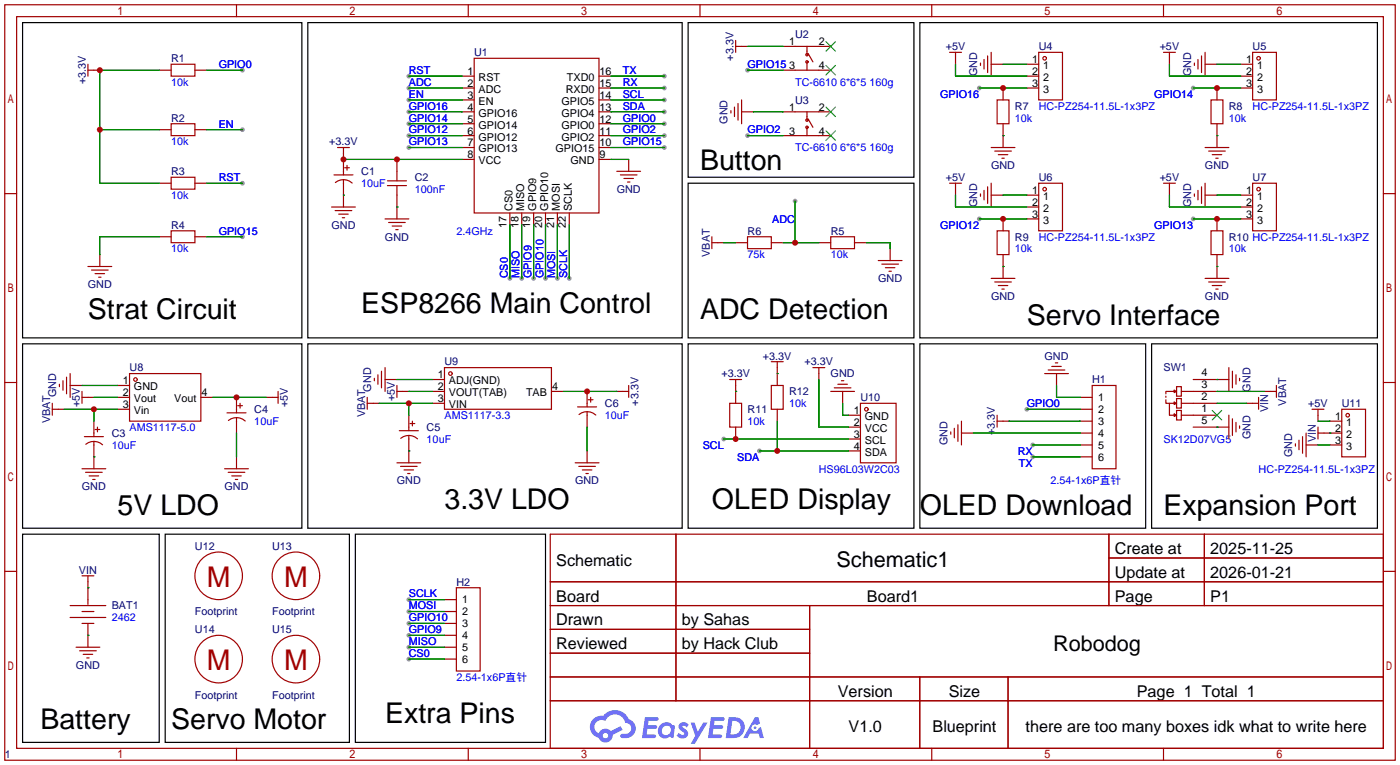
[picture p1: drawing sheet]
<svg xmlns="http://www.w3.org/2000/svg" width="299mm" height="163mm" viewBox="0 0 299 163" stroke-linecap="round" stroke-linejoin="round" font-family="sans-serif">
<g fill="#999">
<circle cx="51.8" cy="15" r=".51"/>
<circle cx="51.8" cy="27.7" r=".51"/>
<circle cx="51.8" cy="39.1" r=".51"/>
<circle cx="51.8" cy="50.5" r=".51"/>
<circle cx="87.4" cy="16.3" r=".51"/>
<circle cx="87.4" cy="18.8" r=".51"/>
<circle cx="87.4" cy="21.3" r=".51"/>
<circle cx="87.4" cy="23.9" r=".51"/>
<circle cx="87.4" cy="26.4" r=".51"/>
<circle cx="87.4" cy="29" r=".51"/>
<circle cx="87.4" cy="31.5" r=".51"/>
<circle cx="142" cy="31.5" r=".51"/>
<circle cx="142" cy="29" r=".51"/>
<circle cx="142" cy="26.4" r=".51"/>
<circle cx="142" cy="23.9" r=".51"/>
<circle cx="142" cy="21.3" r=".51"/>
<circle cx="142" cy="18.8" r=".51"/>
<circle cx="142" cy="16.3" r=".51"/>
<circle cx="159.8" cy="15" r=".51"/>
<circle cx="159.8" cy="29" r=".51"/>
<circle cx="169.9" cy="42.9" r=".51"/>
<circle cx="209.3" cy="18.8" r=".51"/>
<circle cx="255" cy="18.8" r=".51"/>
<circle cx="209.3" cy="46.7" r=".51"/>
<circle cx="255" cy="46.7" r=".51"/>
<circle cx="162.3" cy="96.3" r=".51"/>
<circle cx="154.7" cy="93.7" r=".51"/>
<circle cx="219.5" cy="87.4" r=".51"/>
<circle cx="220.7" cy="95" r=".51"/>
<circle cx="220.7" cy="97.5" r=".51"/>
<circle cx="109" cy="59.4" r=".51"/>
<circle cx="111.5" cy="59.4" r=".51"/>
<circle cx="114" cy="59.4" r=".51"/>
<circle cx="116.6" cy="59.4" r=".51"/>
<circle cx="119.1" cy="59.4" r=".51"/>
<circle cx="121.7" cy="59.4" r=".51"/>
<circle cx="87.4" cy="128" r=".51"/>
<circle cx="87.4" cy="130.6" r=".51"/>
<circle cx="87.4" cy="133.1" r=".51"/>
<circle cx="87.4" cy="135.6" r=".51"/>
<circle cx="87.4" cy="138.2" r=".51"/>
<circle cx="87.4" cy="140.7" r=".51"/>
</g>
<g fill="none" stroke="#a10000" stroke-width=".25">
<path d="M1 1h297.2v161.3h-297.2zM3.6 3.6h292.1v156.2h-292.1zM50.5 1v2.6M100.1 1v2.6M149.6 1v2.6M199.1 1v2.6M248.7 1v2.6M1 41.3h2.6M295.7 41.3h2.5M1 81.7h2.6M295.7 81.7h2.5M117.6 114h178.1v45.8h-178.1z"/>
<path d="M144.5 114v35.6M237 114v15.3M237 119.1h58.7M257.4 114v15.3M1 122h2.6M117.6 124.2h178.1M117.6 129.3h178.1M117.6 134.4h55.4M117.6 139.4h55.4M173 129.3v30.5M295.7 122h2.5M50.5 159.8v2.5"/>
<path d="M100.1 159.8v2.5M117.6 144.5h178.1M117.6 149.6h178.1M149.6 159.8v2.5M196.6 144.5v15.3M199.1 159.8v2.5M215.4 144.5v15.3M248.7 159.8v2.5"/>
</g>
<g fill="#5487ff">
<path d="M145.3 154.4a1.3 1.3 0 0 1 1.9 .3l-.4 .7a.54 .54 0 0 0-.9-.3l.1 .2a1.34 1.34 0 0 1 .9 1.8 1.47 1.47 0 0 1-2.3-.1l.5-.5 .8 .4a.31 .31 0 0 0 .4-.3 .31 .31 0 0 0-.3-.3 1.12 1.12 0 0 1-.7-1.9z"/>
<path d="M147.6 154.3h.9l.6 1.9 1.2-1.9h.9l-2.7 4.5h-.9l1-1.7z"/>
<path d="M137.8 153.1h1.7a1.31 1.31 0 0 1 1.2 .2 .4 .4 0 0 1-.3 .6h-1.8l-.1 .9h1.6a.4 .4 0 0 1 .4 .5 .4 .4 0 0 1-.5 .3h-1.6l-.2 1.2h1.4a.46 .46 0 0 1 .5 .1 .46 .46 0 0 1 .1 .5l-.4 .2h-2.6z"/>
<path d="M151.9 153.1h1.7a1.32 1.32 0 0 1 1.2 .2 .39 .39 0 0 1-.3 .6h-1.8l-.1 .9h1.6a.4 .4 0 0 1 .4 .4 .4 .4 0 0 1-.4 .4h-1.7l-.2 1.2h1.4a.46 .46 0 0 1 .5 .1 .46 .46 0 0 1 .1 .5l-.4 .2h-2.6z"/>
<path d="M161.3 153.1h.8l.3 1.3-.6 .4a.75 .75 0 0 0-1.1 .3 .75 .75 0 0 0 .5 1 .75 .75 0 0 0 .9-.6l.5-.3 .6 2.4h-.8l-.3-1h-1.8l-.5 1h-1z"/>
<path d="M155.7 153.1l-.6 4.5h1.5a2.27 2.27 0 0 0 2.6-2.3 2.27 2.27 0 0 0-2.7-2.2zM156.5 153.9a1.5 1.5 0 0 1 1.8 1.5 1.5 1.5 0 0 1-1.9 1.4h-.3z"/>
<path d="M141.2 154.7a1.6 1.6 0 0 0-.3 2.3 1.6 1.6 0 0 0 2.3 .2l.7 .4 .3-2.5-.1-.3h-.5a1.58 1.58 0 0 0-2.4-.1zM141.8 155.2a.98 .98 0 0 1 1.6 .5 .98 .98 0 0 1-1.1 1.2 .94 .94 0 0 1-.9-.6 .94 .94 0 0 1 .4-1.1z"/>
<path d="M126.8 153.5a2.37 2.37 0 0 0 1.1 4 1.54 1.54 0 0 0 1.8 1 1.54 1.54 0 0 0 1.2-1.6l2.2-1.1-.5-.8-2 1.1a1.57 1.57 0 0 0-2.7 .5 1.5 1.5 0 0 1-.7-2.2 1.5 1.5 0 0 1 2.2-.5 2.23 2.23 0 0 1 2.3-1.4 2.23 2.23 0 0 1 2 1.9 1.16 1.16 0 0 1 1.2 1 1.16 1.16 0 0 1-1.1 1.3h-.7a.47 .47 0 0 0-.5 .4 .47 .47 0 0 0 .4 .5 2.17 2.17 0 0 0 2.5-1 2.17 2.17 0 0 0-.3-2.6l-.8-.5a3.2 3.2 0 0 0-5.5-.7l-1.1 .1zM128.8 157.1a.6 .6 0 0 1 1.2 0 .6 .6 0 0 1-1.2 0z"/>
<circle cx="161.4" cy="155.4" r=".28"/>
</g>
<g fill="none" stroke="#a10000" stroke-width=".25">
<path d="M18.8 15h2.5M18.8 13.7v2.6M34 15h2.6M36.6 13.7h5.1v2.6h-5.1zM41.7 15h2.5M98.8 16.3h2.5M98.8 18.8h2.5M101.3 12.4h26.7v33.1h-26.7zM128 16.3h2.6M128 18.8h2.6M157.2 9.9h2.6M157.2 8.6v2.6"/>
<path d="M167.4 15h10.1M167.4 9.9h10.1M172.5 9.9v1.8M172.5 13.2v1.8M172.7 11.4l1 1.8M202.9 11.2h2.6M204.2 11.2v2.5M209.5 13.5v.5M210.3 12.7v2M211.1 11.9v3.6M211.8 13.7h2.6M211.8 11.2v5.1"/>
<path d="M214.4 18.8v2.5M219.5 16.3h2.5M219.5 18.8h2.5M219.5 13.7h2.5M222 11.2h5.1v10.1h-5.1zM248.7 11.2h2.5M249.9 11.2v2.5M255.3 13.5v.5M256 12.7v2M256.8 11.9v3.6M257.6 13.7h2.5M257.6 11.2v5.1"/>
<path d="M260.1 18.8v2.5M265.2 16.3h2.5M265.2 18.8h2.5M265.2 13.7h2.5M267.7 11.2h5.1v10.1h-5.1zM34 27.7h2.6M34 39.1h2.6M36.6 26.4h5.1v2.6h-5.1zM36.6 37.8h5.1v2.6h-5.1zM41.7 27.7h2.5M41.7 39.1h2.5M71.4 37.3h4"/>
<path d="M71.7 39a2.74 2.74 0 0 1 3.6 .1M72.1 31.5h2.6M73.4 31.5v5.8M73.4 38.4v5.8M73.7 35.8h1M74.2 35.3v1M82.8 39.6h4.1M82.8 38.6h4.1M84.8 34v4.6M84.8 39.6v7.1M98.8 21.3h2.5M98.8 23.9h2.5"/>
<path d="M98.8 26.4h2.5M98.8 29h2.5M98.8 31.5h2.5M98.8 34h2.5M128 21.3h2.6M128 23.9h2.6M128 26.4h2.6M128 29h2.6M128 31.5h2.6M128 34h2.6M131.8 36.6h5.1M132.6 37.3h3.5"/>
<path d="M133.3 38.1h2.1M134.1 38.9h.5M134.4 34v2.6M156.2 23.6v.5M157 22.9v2M157.7 22.1v3.6M158.5 23.9h2.5M158.5 21.3v5.1M167.4 23.9h10.1M167.4 29h10.1M172.5 23.9v1.8M172.5 27.2v1.8"/>
<path d="M172.7 25.4l1 1.8M202.9 39.1h2.6M204.2 39.1v2.6M211.1 39.9v3.5M211.8 31.5h5.1M211.8 39.1v5.1M212.6 32.3h3.6M213.1 21.3h2.5v5.1h-2.5zM213.4 33h2M214.1 33.8h.5M214.4 26.4v5.1M222 39.1h5.1v10.2h-5.1z"/>
<path d="M248.7 39.1h2.5M249.9 39.1v2.6M256.8 39.9v3.5M257.6 31.5h5M257.6 39.1v5.1M258.3 32.3h3.6M258.8 21.3h2.6v5.1h-2.6zM259.1 33h2M259.8 33.8h.5M260.1 26.4v5.1M267.7 39.1h5.1v10.2h-5.1zM18.8 56.9h5.1"/>
<path d="M19.6 57.7h3.5M20.3 58.4h2.1M21.1 59.2h.5M21.3 54.4v2.5M34 50.5h2.6M36.6 49.3h5.1v2.5h-5.1zM41.7 50.5h2.5M70.9 44.2h5M71.6 45h3.6M72.4 45.7h2M73.2 46.5h.5M82.3 46.7h5.1"/>
<path d="M83.1 47.5h3.5M83.8 48.3h2.1M84.6 49h.5M109 45.5v2.5M111.5 45.5v2.5M114 45.5v2.5M116.6 45.5v2.5M119.1 45.5v2.5M121.7 45.5v2.5M152.1 51.8h2.6M152.1 50.5v2.6M157.2 51.8h2.6"/>
<path d="M159.8 50.5h5v2.6h-5zM164.8 51.8h2.6M175 51.8h2.5M177.5 50.5h5.1v2.6h-5.1zM182.6 51.8h2.6M187.7 55.6h5.1M188.5 56.4h3.5M189.2 57.1h2.1M190 57.9h.5M190.2 53.1v2.5M209.5 41.4v.5M210.3 40.6v2.1"/>
<path d="M211.8 41.7h2.6M211.8 59.4h5.1M213.1 49.3h2.5v5.1h-2.5zM214.4 46.7v2.6M214.4 54.4v5M219.5 44.2h2.5M219.5 46.7h2.5M219.5 41.7h2.5M255.3 41.4v.5M256 40.6v2.1M257.6 41.7h2.5M257.6 59.4h5"/>
<path d="M258.8 49.3h2.6v5.1h-2.6zM260.1 46.7v2.6M260.1 54.4v5M265.2 44.2h2.5M265.2 46.7h2.5M265.2 41.7h2.5M15 79.8v5M27.7 79.8h15.2v10.1h-15.2zM81.5 79.2v3.6M82.3 78.5v5.1M95 78.5h22.9v8.9h-22.9zM164.8 77.2h2.6"/>
<path d="M166.1 77.2v5.1M173.7 78.5h2.6M175 78.5v2.5M212.6 60.2h3.6M213.4 61h2M214.1 61.7h.5M223.3 79.8h5M224 79h3.6M224.8 78.2h2M225.6 77.5h.5M225.8 79.8v2.5M258.3 60.2h3.6"/>
<path d="M259.1 61h2M259.8 61.7h.5M262.6 78.5v5.1M263.4 79.2v3.6M11.2 87.4h2.5M11.2 86.1v2.5M12.7 82v.5M13.5 81.3v2M14.2 80.5v3.6M15 82.3h2.5M17.5 84.8h2.6M17.5 83.6v2.5"/>
<path d="M18 93.2h4.1M18.3 94.8a2.74 2.74 0 0 1 3.6 .2M20.1 89.9v3.3M20.1 94.2v5.9M20.3 91.7h1M20.8 91.2v1M25.1 84.8h2.6M25.1 87.4h2.6M25.1 82.3h2.6M42.9 84.8h2.6M48.5 88.1h4.1M48.8 89.8a2.74 2.74 0 0 1 3.6 .1"/>
<path d="M50.5 84.8v3.3M50.5 89.2v3.3M50.5 97.5v2.6M50.8 86.6h1M51.3 86.1v1M56.9 84.8h2.5M59.4 83.6v2.5M78.5 86.1h2.5M78.5 84.8v2.6M80 80.8v.5M80.8 80v2M82.3 81h2.5"/>
<path d="M84.8 82.3v2.5M84.8 83.6h2.6M84.8 98.8h5.1M85.3 91.9h4.1M85.6 99.6h3.6M85.6 93.6a2.74 2.74 0 0 1 3.6 .1M87.4 88.6v3.3M87.4 93v5.8M87.6 90.4h1M88.1 89.9v1M92.5 81h2.5M92.5 83.6h2.5"/>
<path d="M92.5 86.1h2.5M117.9 83.6h2.5M122.9 98.8h5.1M123.4 86.9h4.1M123.7 99.6h3.6M123.7 88.5a2.74 2.74 0 0 1 3.6 .1M125.5 83.6v3.3M125.5 87.9v3.3M125.5 96.3v2.5M125.7 85.3h1M126.2 84.8v1.1M131.8 83.6h2.6"/>
<path d="M134.4 82.3v2.5M156 86.1h2.5v5.1h-2.5zM156 81h2.5M157.2 81v5.1M157.2 91.2v2.5M164.8 82.3h2.6v5.1h-2.6zM166.1 87.4v2.5M177.5 83.6h5.1M178.3 82.8h3.6M179.1 82h2M179.8 81.3h.5M180.1 83.6v2.5"/>
<path d="M181.4 88.6h2.5M181.4 91.2h2.5M181.4 93.7h2.5M181.4 96.3h2.5M183.9 86.1h7.6v12.7h-7.6zM203.2 92.2v.5M204 91.4v2.1M204.7 90.7v3.5M205.5 92.5h2.5M205.5 89.9v5.1M213.1 89.9h2.5M213.1 88.6v2.6"/>
<path d="M230.9 84.8h2.5M230.9 87.4h2.5M230.9 89.9h2.5M230.9 92.5h2.5M230.9 95h2.5M230.9 97.5h2.5M233.4 82.3h5.1v17.8h-5.1zM249.2 85.3v.8h1.8M249.2 84.6v.2M249.9 86.1v2.5h1.1M251 88.4l.5 .2-.5 .3zM251 85.9l.5 .2-.5 .3z"/>
<path d="M251 83.3l.5 .3-.5 .2zM251 83.6h-1.8v.5M251.5 82.5h1v2.1h-1zM251.5 85.1h1v2h-1zM251.5 87.6h1v2.1h-1zM252.5 83.6h7.6M252.5 86.1h7.6M252.5 88.6h7.6M255 81h7.6M255 91.2h7.6M262.6 88.6v5.1M263.4 89.4v3.6"/>
<path d="M264.2 80v2M264.2 90.2v2M264.9 80.8v.5M264.9 90.9v.5M266.4 86.1h2.6M269 84.8v2.6M270.3 83.6h2.5M272.8 82.3v2.5M276.9 94.7v.5M277.6 94v2M278.4 93.2v3.6M279.1 95h2.6"/>
<path d="M279.1 92.5v5M280.4 87.4h2.6M281.7 92.5h5.1M281.7 87.4v2.5M281.7 91.2v2.5M284.2 89.9h2.6M284.2 95h2.6M286.8 87.4h5v10.1h-5zM17.5 100.1h5.1M18.3 100.8h3.5M19 101.6h2.1M19.8 102.4h.5"/>
<path d="M48 100.1h5.1M48.8 100.8h3.5M49.5 101.6h2.1M50.3 102.4h.5M86.4 100.3h2M87.1 101.1h.5M124.5 100.3h2M125.2 101.1h.5M15 131.8h7.6M15 129.3h7.6M16.3 138.2h5M17 138.9h3.6"/>
<path d="M17.5 133.1h2.6M17.5 130.6h2.6M17.5 122.9h2.6M17.8 139.7h2M18.8 122.9v6.1M18.8 133.1v5.1M95 133.1h2.5M95 130.6h2.5M95 138.2h2.5M95 128h2.5M95 135.6h2.5M97.5 125.5h5.1v17.8h-5.1z"/>
<path d="M18.5 140.5h.5M95 140.7h2.5"/>
<circle cx="172.5" cy="11.7" r=".25"/>
<circle cx="172.5" cy="13.2" r=".25"/>
<circle cx="223.3" cy="12.4" r=".38"/>
<circle cx="269" cy="12.4" r=".38"/>
<circle cx="172.5" cy="27.2" r=".25"/>
<circle cx="172.5" cy="25.7" r=".25"/>
<circle cx="223.3" cy="40.4" r=".38"/>
<circle cx="269" cy="40.4" r=".38"/>
<circle cx="96.3" cy="79.8" r=".38"/>
<circle cx="29" cy="81" r=".38"/>
<circle cx="185.2" cy="87.4" r=".38"/>
<circle cx="288" cy="88.6" r=".38"/>
<circle cx="46.7" cy="122.9" r="5.1"/>
<circle cx="63.2" cy="122.9" r="5.1"/>
<circle cx="46.7" cy="140.7" r="5.1"/>
<circle cx="63.2" cy="140.7" r="5.1"/>
</g>
<g fill="none" stroke="#008700" stroke-width=".25">
<path d="M34 15h-12.7v24.1h12.7M44.2 15h7.6M87.4 16.3h11.4M87.4 18.8h11.4M130.6 16.3h11.4M130.6 18.8h11.4M159.8 15h7.6M159.8 9.9h7.6M204.2 13.7v2.6h15.3M209.3 18.8h10.2M214.4 13.7h5.1M249.9 13.7v2.6h15.3"/>
<path d="M255 18.8h10.2M260.1 13.7h5.1M21.3 27.7h12.7M44.2 27.7h7.6M44.2 39.1h7.6M73.4 34h25.4M87.4 21.3h11.4M87.4 23.9h11.4M87.4 26.4h11.4M87.4 29h11.4M87.4 31.5h11.4M130.6 21.3h11.4"/>
<path d="M130.6 23.9h11.4M130.6 26.4h11.4M130.6 29h11.4M130.6 31.5h11.4M130.6 34h3.8M159.8 29h7.6M161 23.9h6.4M214.4 29h.1M260.1 29h.1M34 50.5h-12.7v3.9M44.2 50.5h7.6M73.4 41.7h.1"/>
<path d="M84.8 44.2h.1M109 48v11.4M111.5 48v11.4M114 48v11.4M116.6 48v11.4M119.1 48v11.4M121.7 48v11.4M154.7 51.8h2.5M167.4 51.8h7.6M169.9 42.9v8.9M185.2 51.8h5v1.3M204.2 41.7v2.5h15.3"/>
<path d="M209.3 46.7h10.2M214.4 56.9h.1M214.4 41.7h5.1M249.9 41.7v2.5h15.3M255 46.7h10.2M260.1 56.9h.1M260.1 41.7h5.1M166.1 79.8h.1M13.7 87.4h11.4M17.5 82.3h7.6M20.1 97.5h.1M20.1 84.8h5"/>
<path d="M20.1 87.4v2.5M45.5 84.8h11.4M50.5 92.5v5M81 86.1h11.5M84.8 81h7.7M87.4 96.3h.1M87.4 83.6h5.1M87.4 86.1v2.5M120.4 83.6h11.4M125.5 91.2v5.1M154.7 93.7h26.7M157.2 83.6h.1"/>
<path d="M162.3 96.3h19.1M166.1 89.9v6.4M175 81v10.2h6.4M180.1 86.1v2.5h1.3M208 92.5h22.9M215.6 89.9h15.3M219.5 87.4h11.4M220.7 95h10.2M220.7 97.5h10.2M225.8 82.3v2.5h5.1M260.1 81h.1M260.1 91.2h.1"/>
<path d="M260.1 83.6h10.2M260.1 86.1h6.3M281.7 89.9h2.5M281.7 95h2.5M284.2 92.5h.1M18.8 125.5h.1M18.8 135.6h.1M87.4 128h7.6M87.4 130.6h7.6M87.4 133.1h7.6M87.4 135.6h7.6M87.4 138.2h7.6"/>
<path d="M87.4 140.7h7.6"/>
</g>
<g fill="none" stroke="#000" stroke-width=".25">
<path d="M4.8 4.8h59.7v67.3h-59.7zM65.8 4.8h80v67.3h-80zM147.1 4.8h48.2v33h-48.2zM196.6 4.8h97.8v67.3h-97.8zM147.1 39.1h48.2v33h-48.2zM4.8 73.4h59.7v39.4h-59.7zM65.8 73.4h80v39.4h-80zM147.1 73.4h48.2v39.4h-48.2zM196.6 73.4h48.3v39.4h-48.3zM246.1 73.4h48.3v39.4h-48.3zM4.8 114h29.2v44.5h-29.2zM35.3 114h39.4v44.5h-39.4z"/>
<path d="M75.9 114h40.7v44.5h-40.7z"/>
</g>
<path d="M176.5 8.9l2.1 2M176.5 14l2.1 2M178.6 8.9l-2.1 2M178.6 14l-2.1 2M176.5 22.9l2.1 2M176.5 27.9l2.1 2.1M178.6 22.9l-2.1 2M178.6 27.9l-2.1 2.1M259.1 87.6l2 2.1M261.1 87.6l-2 2.1" fill="none" stroke="#3c3" stroke-width=".25"/>
<g fill="#c00">
<circle cx="21.3" cy="27.7" r=".63"/>
<circle cx="21.3" cy="15" r=".63"/>
<circle cx="84.8" cy="34" r=".63"/>
<circle cx="73.4" cy="34" r=".63"/>
<circle cx="169.9" cy="51.8" r=".63"/>
<circle cx="214.4" cy="18.8" r=".63"/>
<circle cx="260.1" cy="18.8" r=".63"/>
<circle cx="214.4" cy="46.7" r=".63"/>
<circle cx="260.1" cy="46.7" r=".63"/>
<circle cx="20.1" cy="87.4" r=".63"/>
<circle cx="50.5" cy="84.8" r=".63"/>
<circle cx="87.4" cy="86.1" r=".63"/>
<circle cx="125.5" cy="83.6" r=".63"/>
<circle cx="166.1" cy="96.3" r=".63"/>
<circle cx="157.2" cy="93.7" r=".63"/>
</g>
<g font-size="6.1">
<text x="149.6" y="36.3">Button</text>
<text x="18.8" y="68.1">Strat Circuit</text>
<text x="77.2" y="66.8">ESP8266 Main Control</text>
<text x="149.6" y="68.1">ADC Detection</text>
<text x="219.5" y="69.3">Servo Interface</text>
<text x="25.1" y="110">5V LDO</text>
<text x="95" y="108.7">3.3V LDO</text>
<text x="152.1" y="108.7">OLED Display</text>
<text x="196.6" y="110">OLED Download</text>
<text x="248.7" y="110">Expansion Port</text>
<text x="8.6" y="155.7">Battery</text>
<text x="36.6" y="155.7">Servo Motor</text>
<text x="82.3" y="154.4">Extra Pins</text>
</g>
<g font-size="6.1" fill="#a00000">
<text x="44.2" y="125.2">M</text>
<text x="60.7" y="125.2">M</text>
<text x="44.2" y="143">M</text>
<text x="60.7" y="143">M</text>
</g>
<g font-size="4.6">
<text x="178.8" y="121.1">Schematic1</text>
<text x="225.1" y="138.9">Robodog</text>
</g>
<g font-size="3.5">
<text x="238.3" y="118.3">Create at</text>
<text x="258.7" y="118.3">2025-11-25</text>
<text x="118.9" y="120.8">Schematic</text>
<text x="238.3" y="123.3">Update at</text>
<text x="258.7" y="123.3">2026-01-21</text>
<text x="118.9" y="128.4">Board</text>
<text x="185.3" y="128.4">Board1</text>
<text x="238.3" y="128.4">Page</text>
<text x="258.7" y="128.4">P1</text>
<text x="118.9" y="133.5">Drawn</text>
<text x="145.7" y="133.5">by Sahas</text>
<text x="118.9" y="138.6">Reviewed</text>
<text x="145.7" y="138.6">by Hack Club</text>
<text x="179.1" y="148.7">Version</text>
<text x="202.8" y="148.7">Size</text>
<text x="243" y="148.7">Page 1 Total 1</text>
<text x="181.4" y="156.4">V1.0</text>
<text x="199.3" y="156.4">Blueprint</text>
<text x="219.2" y="156.4">there are too many boxes idk what to write here</text>
</g>
<g font-size="2.3" fill="#000080">
<text x="101.3" y="12">U1</text>
<text x="169.9" y="8.2">U2</text>
<text x="202.1" y="10.7">+5V</text>
<text x="222" y="10.7">U4</text>
<text x="247.9" y="10.7">+5V</text>
<text x="267.7" y="10.7">U5</text>
<text x="36.6" y="13.3">R1</text>
<text x="156.8" y="13" transform="rotate(-90 156.8 13)">+3.3V</text>
<text x="208.8" y="16.3" transform="rotate(-90 208.8 16.3)">GND</text>
<text x="254.6" y="16.3" transform="rotate(-90 254.6 16.3)">GND</text>
<text x="18.3" y="18" transform="rotate(-90 18.3 18)">+3.3V</text>
<text x="169.9" y="22.1">U3</text>
<text x="216.9" y="23.4">R7</text>
<text x="262.6" y="23.4">R8</text>
<text x="36.6" y="26">R2</text>
<text x="155.5" y="26.4" transform="rotate(-90 155.5 26.4)">GND</text>
<text x="70.4" y="31">+3.3V</text>
<text x="36.6" y="37.4">R3</text>
<text x="77.2" y="37.4">C1</text>
<text x="88.6" y="38.7">C2</text>
<text x="131.8" y="41.2">GND</text>
<text x="202.1" y="38.7">+5V</text>
<text x="211.8" y="36.1">GND</text>
<text x="222" y="38.7">U6</text>
<text x="247.9" y="38.7">+5V</text>
<text x="257.5" y="36.1">GND</text>
<text x="267.7" y="38.7">U7</text>
<text x="208.8" y="44.2" transform="rotate(-90 208.8 44.2)">GND</text>
<text x="254.6" y="44.2" transform="rotate(-90 254.6 44.2)">GND</text>
<text x="36.6" y="48.8">R4</text>
<text x="70.8" y="48.8">GND</text>
<text x="82.3" y="51.4">GND</text>
<text x="159.8" y="50.1">R6</text>
<text x="177.5" y="50.1">R5</text>
<text x="216.9" y="51.4">R9</text>
<text x="262.6" y="51.4">R10 HC-PZ254-11.5L-1x3PZ</text>
<text x="151.7" y="54.8" transform="rotate(-90 151.7 54.8)">VBAT</text>
<text x="18.8" y="61.5">GND</text>
<text x="187.7" y="60.2">GND</text>
<text x="211.8" y="64.1">GND</text>
<text x="257.5" y="64.1">GND</text>
<text x="163.1" y="76.8">+3.3V</text>
<text x="223.2" y="76.8">GND</text>
<text x="27.7" y="79.3">U8</text>
<text x="79.3" y="83.6" transform="rotate(-90 79.3 83.6)">GND</text>
<text x="95" y="78">U9</text>
<text x="154.2" y="80.6">+3.3V</text>
<text x="172" y="78">+3.3V</text>
<text x="177.5" y="80.6">GND</text>
<text x="233.4" y="81.8">H1</text>
<text x="248.7" y="79.3">SW1</text>
<text x="267.3" y="83.6" transform="rotate(-90 267.3 83.6)">GND</text>
<text x="12" y="84.9" transform="rotate(-90 12 84.9)">GND</text>
<text x="17.1" y="86.9" transform="rotate(-90 17.1 86.9)">+5V</text>
<text x="54.4" y="88.2">C4</text>
<text x="61.5" y="86.9" transform="rotate(-90 61.5 86.9)">+5V</text>
<text x="78" y="89.1" transform="rotate(-90 78 89.1)">VBAT</text>
<text x="84.4" y="85.7" transform="rotate(-90 84.4 85.7)">+5V</text>
<text x="129.3" y="86.9">C6</text>
<text x="136.4" y="86.6" transform="rotate(-90 136.4 86.6)">+3.3V</text>
<text x="159.8" y="88.2">R11</text>
<text x="168.7" y="84.4">R12</text>
<text x="183.9" y="85.6">U10</text>
<text x="271.1" y="88" transform="rotate(-90 271.1 88)">VIN</text>
<text x="274.9" y="86.6" transform="rotate(-90 274.9 86.6)">VBAT</text>
<text x="279.6" y="86.9">+5V</text>
<text x="286.8" y="86.9">U11</text>
<text x="10.7" y="90.4" transform="rotate(-90 10.7 90.4)">VBAT</text>
<text x="23.9" y="93.3">C3</text>
<text x="91.2" y="92">C5</text>
<text x="202.5" y="95" transform="rotate(-90 202.5 95)">GND</text>
<text x="212.6" y="93" transform="rotate(-90 212.6 93)">+3.3V</text>
<text x="267.3" y="93.8" transform="rotate(-90 267.3 93.8)">GND</text>
<text x="281.2" y="94.4" transform="rotate(-90 281.2 94.4)">VIN</text>
<text x="276.1" y="97.6" transform="rotate(-90 276.1 97.6)">GND</text>
<text x="17.5" y="104.7">GND</text>
<text x="48" y="104.7">GND</text>
<text x="84.8" y="103.4">GND</text>
<text x="122.9" y="103.4">GND</text>
<text x="41.7" y="117.4">U12</text>
<text x="58.2" y="117.4">U13</text>
<text x="16.9" y="122.5">VIN</text>
<text x="97.5" y="125">H2</text>
<text x="23.9" y="130.1">BAT1</text>
<text x="41.7" y="131.4">Footprint</text>
<text x="58.2" y="131.4">Footprint</text>
<text x="41.7" y="135.2">U14</text>
<text x="58.2" y="135.2">U15</text>
<text x="16.2" y="142.8">GND</text>
<text x="41.7" y="149.1">Footprint</text>
<text x="58.2" y="149.1">Footprint</text>
<text x="1" y="161.8">1</text>
</g>
<g font-size="2.3">
<text x="168.6" y="9.7">1</text>
<text x="175" y="9.7">2</text>
<text x="99.9" y="16">1</text>
<text x="102.3" y="17.3">RST</text>
<text x="121.2" y="17.3">TXD0</text>
<text x="128.1" y="16">16</text>
<text x="168.6" y="14.8">3</text>
<text x="175" y="14.8">4</text>
<text x="220.6" y="13.5">1</text>
<text x="220.6" y="16">2</text>
<text x="222.9" y="14.8">1</text>
<text x="222.9" y="17.3">2</text>
<text x="266.3" y="13.5">1</text>
<text x="266.3" y="16">2</text>
<text x="268.7" y="14.8">1</text>
<text x="268.7" y="17.3">2</text>
<text x="99.9" y="18.6">2</text>
<text x="99.9" y="21.1">3</text>
<text x="99.9" y="23.6">4</text>
<text x="102.3" y="19.8">ADC</text>
<text x="102.3" y="22.4">EN</text>
<text x="120" y="22.4">GPIO5</text>
<text x="120.9" y="19.8">RXD0</text>
<text x="128.1" y="23.6">13</text>
<text x="128.1" y="21.1">14</text>
<text x="128.1" y="18.6">15</text>
<text x="168.6" y="23.6">1</text>
<text x="175" y="23.6">2</text>
<text x="220.6" y="18.6">3</text>
<text x="222.9" y="19.8">3</text>
<text x="266.3" y="18.6">3</text>
<text x="268.7" y="19.8">3</text>
<text x="99.9" y="26.2">5</text>
<text x="99.9" y="28.7">6</text>
<text x="102.3" y="24.9">GPIO16</text>
<text x="102.3" y="27.5">GPIO14</text>
<text x="102.3" y="30">GPIO12</text>
<text x="120" y="30">GPIO2</text>
<text x="120" y="27.5">GPIO0</text>
<text x="120" y="24.9">GPIO4</text>
<text x="128.1" y="28.7">11</text>
<text x="128.1" y="26.2">12</text>
<text x="168.6" y="28.7">3</text>
<text x="175" y="28.7">4</text>
<text x="99.9" y="31.3">7</text>
<text x="99.9" y="33.8">8</text>
<text x="102.3" y="32.5">GPIO13</text>
<text x="102.3" y="35.1">VCC</text>
<text x="118.7" y="32.5">GPIO15</text>
<text x="121.9" y="35.1">GND</text>
<text x="128.1" y="33.8">9</text>
<text x="128.1" y="31.3">10</text>
<text x="220.6" y="41.4">1</text>
<text x="266.3" y="41.4">1</text>
<text x="109.5" y="45" transform="rotate(-90 109.5 45)">CS0</text>
<text x="112.1" y="45" transform="rotate(-90 112.1 45)">MISO</text>
<text x="114.6" y="45" transform="rotate(-90 114.6 45)">GPIO9</text>
<text x="117.1" y="45" transform="rotate(-90 117.1 45)">GPIO10</text>
<text x="119.7" y="45" transform="rotate(-90 119.7 45)">MOSI</text>
<text x="122.2" y="45" transform="rotate(-90 122.2 45)">SCLK</text>
<text x="220.6" y="44">2</text>
<text x="220.6" y="46.5">3</text>
<text x="222.9" y="42.7">1</text>
<text x="222.9" y="45.2">2</text>
<text x="222.9" y="47.8">3</text>
<text x="266.3" y="44">2</text>
<text x="266.3" y="46.5">3</text>
<text x="268.7" y="42.7">1</text>
<text x="268.7" y="45.2">2</text>
<text x="268.7" y="47.8">3</text>
<text x="108.2" y="48.6" transform="rotate(-90 108.2 48.6)">17</text>
<text x="110.8" y="48.6" transform="rotate(-90 110.8 48.6)">18</text>
<text x="113.3" y="48.6" transform="rotate(-90 113.3 48.6)">19</text>
<text x="115.9" y="48.6" transform="rotate(-90 115.9 48.6)">20</text>
<text x="118.4" y="48.6" transform="rotate(-90 118.4 48.6)">21</text>
<text x="120.9" y="48.6" transform="rotate(-90 120.9 48.6)">22</text>
<text x="26.3" y="82.1">1</text>
<text x="28.6" y="83.3">GND</text>
<text x="93.6" y="80.8">1</text>
<text x="93.6" y="83.3">2</text>
<text x="95.9" y="82.1">ADJ(GND)</text>
<text x="118" y="83.3">4</text>
<text x="256.8" y="80.3">4</text>
<text x="256.8" y="82.8">3</text>
<text x="26.3" y="87.1">3</text>
<text x="26.3" y="84.6">2</text>
<text x="28.6" y="88.4">Vin</text>
<text x="28.6" y="85.9">Vout</text>
<text x="37.2" y="85.9">Vout</text>
<text x="43.1" y="84.6">4</text>
<text x="93.6" y="85.9">3</text>
<text x="95.9" y="84.6">VOUT(TAB)</text>
<text x="95.9" y="87.1">VIN</text>
<text x="112.4" y="84.6">TAB</text>
<text x="182.5" y="88.4">1</text>
<text x="184.8" y="89.7">GND</text>
<text x="234.7" y="85.6">1</text>
<text x="234.7" y="88.2">2</text>
<text x="256.8" y="87.9">1</text>
<text x="256.8" y="85.4">2</text>
<text x="285.4" y="89.7">1</text>
<text x="182.5" y="91">2</text>
<text x="182.5" y="93.5">3</text>
<text x="184.8" y="92.2">VCC</text>
<text x="184.8" y="94.8">SCL</text>
<text x="234.7" y="90.7">3</text>
<text x="234.7" y="93.2">4</text>
<text x="234.7" y="95.8">5</text>
<text x="256.8" y="90.5">5</text>
<text x="285.4" y="92.2">2</text>
<text x="285.4" y="94.8">3</text>
<text x="287.7" y="91">1</text>
<text x="287.7" y="93.5">2</text>
<text x="182.5" y="96">4</text>
<text x="184.8" y="97.3">SDA</text>
<text x="234.7" y="98.3">6</text>
<text x="287.7" y="96">3</text>
<text x="98.8" y="128.8">1</text>
<text x="98.8" y="131.3">2</text>
<text x="98.8" y="133.9">3</text>
<text x="98.8" y="136.4">4</text>
<text x="98.8" y="139">5</text>
<text x="98.8" y="141.5">6</text>
</g>
<g font-size="2.3" fill="#00f">
<text x="46.7" y="14.5">GPIO0</text>
<text x="87.4" y="15.8">RST</text>
<text x="133.1" y="15.8">TX</text>
<text x="159.8" y="14.5">GPIO15</text>
<text x="36.6" y="18.3">10k</text>
<text x="87.4" y="18.3">ADC</text>
<text x="87.4" y="20.9">EN</text>
<text x="87.4" y="23.4">GPIO16</text>
<text x="133.1" y="23.4">SDA</text>
<text x="133.1" y="20.9">SCL</text>
<text x="133.1" y="18.3">RX</text>
<text x="169.9" y="18.3">TC-6610 6*6*5 160g</text>
<text x="201" y="20.9">GPIO16</text>
<text x="222" y="23.4">HC-PZ254-11.5L-1x3PZ</text>
<text x="246.7" y="20.9">GPIO14</text>
<text x="267.7" y="23.4">HC-PZ254-11.5L-1x3PZ</text>
<text x="46.7" y="27.2">EN</text>
<text x="87.4" y="26">GPIO14</text>
<text x="87.4" y="28.5">GPIO12</text>
<text x="133.1" y="28.5">GPIO2</text>
<text x="133.1" y="26">GPIO0</text>
<text x="159.8" y="28.5">GPIO2</text>
<text x="216.9" y="26">10k</text>
<text x="262.6" y="26">10k</text>
<text x="36.6" y="31">10k</text>
<text x="87.4" y="31">GPIO13</text>
<text x="133.1" y="31">GPIO15</text>
<text x="169.9" y="32.3">TC-6610 6*6*5 160g</text>
<text x="46.7" y="38.7">RST</text>
<text x="77.2" y="39.9">10uF</text>
<text x="88.6" y="41.2">100nF</text>
<text x="36.6" y="42.5">10k</text>
<text x="165.1" y="47.5">ADC</text>
<text x="36.6" y="53.9">10k</text>
<text x="46.7" y="50.1">GPIO15</text>
<text x="97.5" y="50.1">2.4GHz</text>
<text x="201" y="48.8">GPIO12</text>
<text x="216.9" y="53.9">10k</text>
<text x="222" y="51.4">HC-PZ254-11.5L-1x3PZ</text>
<text x="246.7" y="48.8">GPIO13</text>
<text x="262.6" y="53.9">10k</text>
<text x="108.5" y="59.4" transform="rotate(-90 108.5 59.4)">CS0</text>
<text x="111" y="59.4" transform="rotate(-90 111 59.4)">MISO</text>
<text x="113.6" y="59.4" transform="rotate(-90 113.6 59.4)">GPIO9</text>
<text x="116.1" y="59.4" transform="rotate(-90 116.1 59.4)">GPIO10</text>
<text x="118.7" y="59.4" transform="rotate(-90 118.7 59.4)">MOSI</text>
<text x="121.2" y="59.4" transform="rotate(-90 121.2 59.4)">SCLK</text>
<text x="159.8" y="55.2">75k</text>
<text x="177.5" y="55.2">10k</text>
<text x="95" y="89.5">AMS1117-3.3</text>
<text x="129.3" y="89.5">10uF</text>
<text x="168.7" y="86.9">10k</text>
<text x="219.5" y="86.9">GPIO0</text>
<text x="23.9" y="95.8">10uF</text>
<text x="27.7" y="92">AMS1117-5.0</text>
<text x="54.4" y="90.7">10uF</text>
<text x="91.2" y="94.5">10uF</text>
<text x="150.2" y="95.8">SCL</text>
<text x="159.8" y="90.7">10k</text>
<text x="248.7" y="94.5">SK12D07VG5</text>
<text x="157.6" y="98.3">SDA</text>
<text x="175" y="100.9">HS96L03W2C03</text>
<text x="217.5" y="97.1">RX</text>
<text x="217.8" y="99.6">TX</text>
<text x="269" y="100.9">HC-PZ254-11.5L-1x3PZ</text>
<text x="224.5" y="103.4">2.54-1x6P直针</text>
<text x="87.4" y="127.6">SCLK</text>
<text x="87.4" y="130.1">MOSI</text>
<text x="23.9" y="132.6">2462</text>
<text x="87.4" y="132.6">GPIO10</text>
<text x="87.4" y="135.2">GPIO9</text>
<text x="87.4" y="137.7">MISO</text>
<text x="87.4" y="140.3">CS0</text>
<text x="97.5" y="145.3">2.54-1x6P直针</text>
</g>
</svg>
